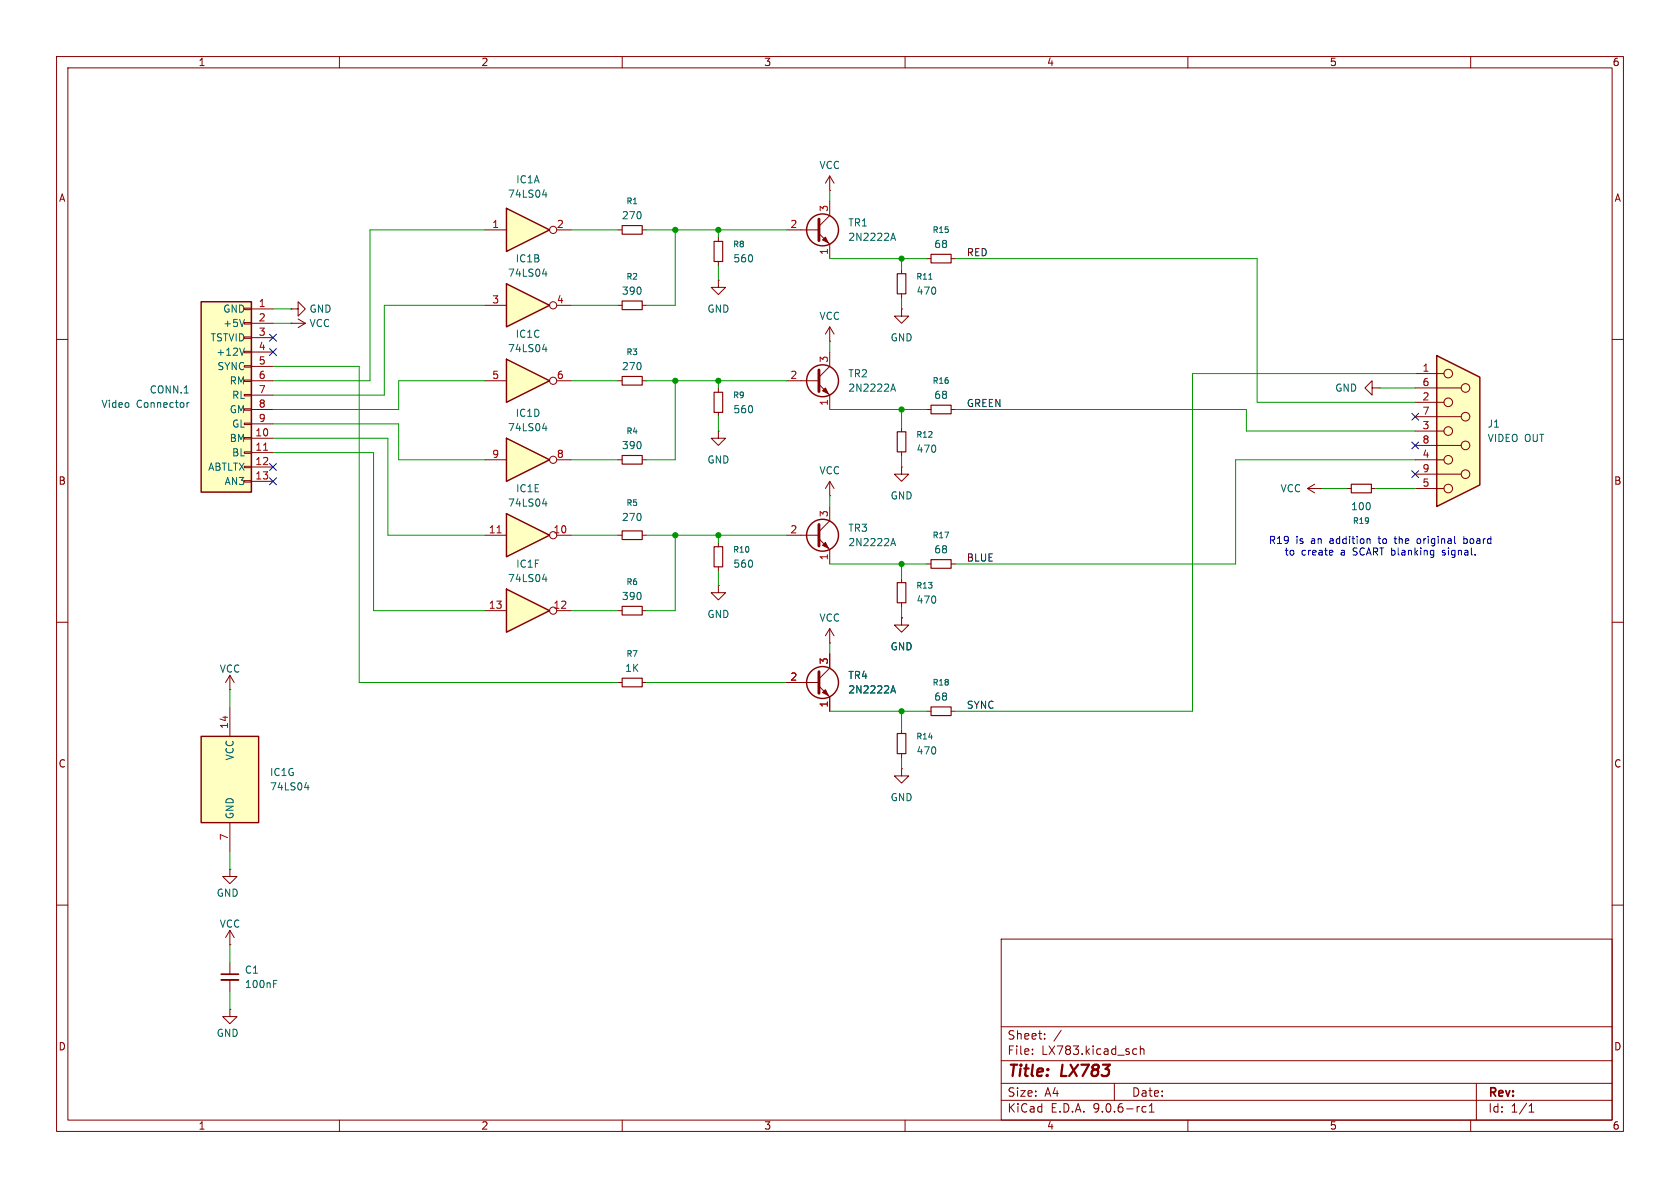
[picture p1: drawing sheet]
<svg xmlns="http://www.w3.org/2000/svg" width="297mm" height="210mm" viewBox="0 0 297 210" stroke-linecap="round" stroke-linejoin="round" font-family="sans-serif">
<g fill="none" stroke="#840000" stroke-width=".18">
<path d="M10 10h277v190h-277zM12 12h273v186h-273zM60 10v2M110 10v2M160 10v2M210 10v2M260 10v2M10 60h2M285 60h2M10 110h2M285 110h2M10 160h2"/>
<path d="M177 166h108v32h-108zM285 160h2M60 198v2M110 198v2M160 198v2M177 194.5h108M177 191.5h108M177 187.5h108M177 181.5h108M182.5 186.3v.1M182.5 185.5v.1M184.7 183.6v.1"/>
<path d="M184.7 182.8v.1M187.6 182.1l-1.3 2M197 191.5v3M200.5 185.4l.5 .1M201 186.3l-.5 .1M201.6 185.5l.2-.1 .4 .1v.9M201.6 184.9v1.5M202.6 195.7l-.4-.1-.3 .3v.4l.1 .2h.6M203.2 196.6h.8M203.2 195.5l.4-.4v1.5M210 198v2M260 198v2"/>
<path d="M261 191.5v6.5M270.3 196.6h.9M270.3 195.5l.4-.4v1.5"/>
</g>
<path d="M89.5 36.8l7.7 3.8-7.7 3.9z" fill="#ffffc2"/>
<path d="M89.5 36.8l7.7 3.8-7.7 3.9z" fill="none" stroke="#840000" stroke-width=".25"/>
<g fill="none" stroke="#840000" stroke-width=".18">
<path d="M85.7 40.6h3.8M98.4 40.6h2.6M40.6 178.4v1.3h1.3l-1.3 1.3-1.2-1.3h1.2M40.6 178.4h.1"/>
<circle cx="97.8" cy="40.6" r=".63"/>
</g>
<path d="M95.9 34.4h.8M96.5 34v.9" fill="none" stroke="#006464" stroke-width=".18"/>
<path d="M35.6 130.2h10.1v15.2h-10.1z" fill="#ffffc2"/>
<path d="M35.6 130.2h10.1v15.2h-10.1z" fill="none" stroke="#840000" stroke-width=".25"/>
<path d="M40.6 125.1v5.1M40.6 145.4v5.1M40.6 170.2v2M40.6 173.2v2.1" fill="none" stroke="#840000" stroke-width=".18"/>
<path d="M53.8 139.2h.8M54.4 138.8v.8M48.4 173.9h.4M48.4 173.3h.6" fill="none" stroke="#006464" stroke-width=".18"/>
<path d="M39.1 172.2h3.1" fill="none" stroke="#840000" stroke-width=".3"/>
<path d="M39.1 173.2h3.1" fill="none" stroke="#840000" stroke-width=".33"/>
<path d="M254 62.9l7.6 3.8v19l-7.6 3.8z" fill="#ffffc2"/>
<path d="M254 62.9l7.6 3.8v19l-7.6 3.8z" fill="none" stroke="#840000" stroke-width=".25"/>
<g fill="none" stroke="#840000" stroke-width=".18">
<path d="M109.2 54h.8M109.2 40.6h.8M113.5 54h.8M113.5 40.6h.8M109.2 67.3h.8M113.5 67.3h.8M242.6 68.6v-1.3l-1.3 1.3 1.3 1.3v-1.3h1.2M243.8 68.6h.1M250.2 66h5.1M250.2 68.6h8.1M250.2 71.1h5.1M250.2 73.7h8.1"/>
<path d="M250.2 76.2h5.1M250.2 78.7h8.1M163.8 99.7h.8M168.1 99.7h.8M231.1 86.4h2.6M231.1 86.4l1.3 .7M232.4 85.6l-1.3 .8M233.7 86.4h.1M238.1 86.4h.8M242.4 86.4h.8M250.2 81.3h5.1M250.2 83.8h8.1"/>
<path d="M250.2 86.4h5.1M159.4 128.9v.8M159.4 133.2v.8M163.8 125.7h.8M168.1 125.7h.8M40.6 153.7v1.2h1.3l-1.3 1.3-1.2-1.3h1.2M40.6 153.7h.1"/>
<circle cx="256" cy="66" r=".76"/>
<circle cx="256" cy="71.1" r=".76"/>
<circle cx="256" cy="76.2" r=".76"/>
<circle cx="259.1" cy="73.7" r=".76"/>
<circle cx="259.1" cy="78.7" r=".76"/>
<circle cx="259.1" cy="68.6" r=".76"/>
<circle cx="256" cy="86.4" r=".76"/>
<circle cx="256" cy="81.3" r=".76"/>
<circle cx="259.1" cy="83.8" r=".76"/>
</g>
<path d="M110 39.9h3.5v1.5h-3.5zM110 53.2h3.5v1.5h-3.5zM110 66.5h3.5v1.6h-3.5zM164.6 98.9h3.5v1.6h-3.5zM238.9 85.6h3.5v1.5h-3.5zM158.6 129.7h1.5v3.5h-1.5zM164.6 125h3.5v1.5h-3.5z" fill="none" stroke="#840000" stroke-width=".2"/>
<path d="M89.5 63.5l7.7 3.8-7.7 3.8z" fill="#ffffc2"/>
<path d="M89.5 63.5l7.7 3.8-7.7 3.8z" fill="none" stroke="#840000" stroke-width=".25"/>
<g fill="none" stroke="#840000" stroke-width=".18">
<path d="M85.7 67.3h3.8M98.4 67.3h2.6"/>
<circle cx="97.8" cy="67.3" r=".63"/>
</g>
<path d="M95.9 61.8h.8M96.5 61.3v.9" fill="none" stroke="#006464" stroke-width=".18"/>
<path d="M89.5 50.2l7.7 3.8-7.7 3.8z" fill="#ffffc2"/>
<g fill="none" stroke="#840000" stroke-width=".25">
<path d="M89.5 50.2l7.7 3.8-7.7 3.8z"/>
<circle cx="145.4" cy="40.6" r="2.82"/>
</g>
<g fill="none" stroke="#840000" stroke-width=".18">
<path d="M146.7 35.6v2.5l-1.9 1.9M85.7 54h3.8M98.4 54h2.6M139.1 40.6h5.7M144.8 41.3l1.9 1.9v2.5M109.2 94.6h.8M113.5 94.6h.8M159.4 135.9v1.3h1.3l-1.3 1.2-1.3-1.2h1.3M159.4 135.9h.1"/>
<circle cx="97.8" cy="54" r=".63"/>
</g>
<path d="M95.9 48.4h.8M96.5 48v.8M157.5 42.5l.4-1.3 .4 1.3M157.6 42.1h.6" fill="none" stroke="#006464" stroke-width=".18"/>
<path d="M144.8 38.7v3.8" fill="none" stroke="#840000" stroke-width=".51"/>
<path d="M145.4 42.4l.5-.5 .5 1z" fill="#840000" stroke="#840000" stroke-width=".18"/>
<path d="M110 93.9h3.5v1.5h-3.5z" fill="none" stroke="#840000" stroke-width=".2"/>
<path d="M89.5 77.5l7.7 3.8-7.7 3.8z" fill="#ffffc2"/>
<path d="M89.5 77.5l7.7 3.8-7.7 3.8z" fill="none" stroke="#840000" stroke-width=".25"/>
<g fill="none" stroke="#840000" stroke-width=".18">
<path d="M51.4 57.2h.1M51.4 54.6h1.3v-1.3l1.3 1.3-1.3 1.3v-1.3M51.4 54.6h.1M51.4 57.2h2.6M52.7 56.4l1.3 .8M54 57.2l-1.3 .7M127 49.5v1.3h1.3l-1.3 1.3-1.3-1.3h1.3M127 49.5h.1M85.7 81.3h3.8M98.4 81.3h2.6M109.2 81.3h.8M113.5 81.3h.8"/>
<path d="M40.6 119.4l-.7 1.3M40.6 119.4l.8 1.3M40.6 119.4v2.5M40.6 121.9h.1"/>
<circle cx="97.8" cy="81.3" r=".63"/>
</g>
<path d="M95.9 75.7h.8M96.5 75.3v.8" fill="none" stroke="#006464" stroke-width=".18"/>
<path d="M110 80.5h3.5v1.5h-3.5z" fill="none" stroke="#840000" stroke-width=".2"/>
<path d="M35.6 53.3h8.8v33.7h-8.8z" fill="#ffffc2"/>
<g fill="none" stroke="#840000" stroke-width=".25">
<path d="M35.6 53.3h8.8v33.7h-8.8z"/>
<circle cx="145.4" cy="67.3" r="2.82"/>
</g>
<g fill="none" stroke="#840000" stroke-width=".18">
<path d="M146.7 33.7h.1M146.7 31.1v2.6M146.7 31.1l-.8 1.3M146.7 31.1l.7 1.3M43.2 54.5h1.2v.2h-1.2zM43.2 57h1.2v.3h-1.2zM43.2 59.6h1.2v.2h-1.2zM44.4 54.6h3.9M44.4 57.2h3.9M44.4 59.7h3.9M127 41.9v.8M127 46.2v.8"/>
<path d="M146.7 57.8v2.5M146.7 57.8l-.8 1.3M146.7 57.8l.7 1.3M43.2 62.1h1.2v.3h-1.2zM43.2 64.6h1.2v.3h-1.2zM43.2 67.2h1.2v.2h-1.2zM43.2 69.7h1.2v.3h-1.2zM43.2 72.3h1.2v.2h-1.2zM43.2 74.8h1.2v.3h-1.2zM43.2 77.3h1.2v.3h-1.2zM43.2 79.9h1.2v.2h-1.2zM44.4 62.2h3.9"/>
<path d="M44.4 64.8h3.9M44.4 67.3h3.9M44.4 69.9h3.9M44.4 72.4h3.9M44.4 74.9h3.9M44.4 77.5h3.9M127 68.6v.7M127 72.9v.8M139.1 67.3h5.7M144.8 67.9l1.9 2v2.5M146.7 60.3h.1M146.7 62.2v2.6l-1.9 1.9"/>
<path d="M43.2 82.4h1.2v.3h-1.2zM43.2 85h1.2v.2h-1.2zM44.4 80h3.9M44.4 82.6h3.9M44.4 85.1h3.9M146.7 87.6h.1M146.7 85.1l-.8 1.3M146.7 85.1l.7 1.3M146.7 85.1v2.5"/>
</g>
<path d="M43.2 56.5l-.4 1.2M33.1 71.2v.8M33.4 71.2l-.3 .2M43.2 61.5l-.4 1.3M157.5 69.2l.4-1.3 .4 1.3M157.6 68.8h.6" fill="none" stroke="#006464" stroke-width=".18"/>
<path d="M46.6 79.6h.7" fill="none" stroke="#a90000" stroke-width=".18"/>
<path d="M144.8 65.4v3.8" fill="none" stroke="#840000" stroke-width=".51"/>
<path d="M145.4 69.1l.5-.5 .5 1z" fill="#840000" stroke="#840000" stroke-width=".18"/>
<path d="M126.2 42.7h1.6v3.5h-1.6zM126.2 69.3h1.6v3.6h-1.6z" fill="none" stroke="#840000" stroke-width=".2"/>
<path d="M89.5 104.1l7.7 3.9-7.7 3.8z" fill="#ffffc2"/>
<path d="M89.5 104.1l7.7 3.9-7.7 3.8z" fill="none" stroke="#840000" stroke-width=".25"/>
<g fill="none" stroke="#840000" stroke-width=".18">
<path d="M85.7 108h3.8M98.4 108h2.6"/>
<circle cx="97.8" cy="107.9" r=".63"/>
</g>
<path d="M95.9 102.4h.8M96.5 102v.8" fill="none" stroke="#006464" stroke-width=".18"/>
<path d="M89.5 90.8l7.7 3.8-7.7 3.8z" fill="#ffffc2"/>
<g fill="none" stroke="#840000" stroke-width=".25">
<path d="M89.5 90.8l7.7 3.8-7.7 3.8z"/>
<circle cx="145.4" cy="94.6" r="2.82"/>
<circle cx="145.4" cy="120.6" r="2.82"/>
</g>
<g fill="none" stroke="#840000" stroke-width=".18">
<path d="M159.4 54.6v1.3h1.3l-1.3 1.3-1.3-1.3h1.3M159.4 54.6h.1M159.4 47.6v.8M159.4 51.9v.8M163.8 45.7h.8M168.1 45.7h.8M127 76.2v1.3h1.3l-1.3 1.2-1.3-1.2h1.3M127 76.2h.1M159.4 75.6v.7M159.4 79.9v.7M163.8 72.4h.8M168.1 72.4h.8"/>
<path d="M85.7 94.6h3.8M98.4 94.6h2.6M127 95.9v.7M139.1 94.6h5.7M144.8 95.3l1.9 1.9v2.5M146.7 89.5v2.6l-1.9 1.9M159.4 82.6v1.2h1.3l-1.3 1.3-1.3-1.3h1.3M159.4 82.6h.1M109.2 108h.8M113.5 108h.8M127 103.5v1.3h1.3l-1.3 1.2-1.3-1.2h1.3M127 103.5h.1"/>
<path d="M127 100.2v.8M146.7 113.7h.1M146.7 111.1v2.6M146.7 115.6v2.5l-1.9 1.9M146.7 111.1l-.8 1.3M146.7 111.1l.7 1.3M159.4 109.2v1.3h1.3l-1.3 1.3-1.3-1.3h1.3M159.4 109.2h.1M159.4 102.2v.8M159.4 106.6v.7M109.2 120.7h.8M113.5 120.7h.8"/>
<path d="M139.1 120.7h5.7M144.8 121.3l1.9 1.9v2.5M40.6 167h.1M40.6 164.5l-.7 1.2M40.6 164.5l.8 1.2M40.6 164.5v2.5"/>
<circle cx="97.8" cy="94.6" r=".63"/>
</g>
<path d="M87.9 94.2h.7" fill="none" stroke="#a90000" stroke-width=".18"/>
<path d="M164.2 49.4h.6M95.9 89.1h.8M96.5 88.6v.9M157.5 96.5l.4-1.3 .4 1.3M157.6 96.1h.6M157.5 122.5l.4-1.3 .4 1.3M157.6 122.1h.6" fill="none" stroke="#006464" stroke-width=".18"/>
<path d="M158.6 48.4h1.5v3.5h-1.5zM164.6 45h3.5v1.5h-3.5zM158.6 76.3h1.5v3.6h-1.5zM164.6 71.6h3.5v1.6h-3.5zM126.2 96.6h1.6v3.6h-1.6zM110 107.2h3.5v1.5h-3.5zM110 119.9h3.5v1.5h-3.5zM158.6 103h1.5v3.6h-1.5z" fill="none" stroke="#840000" stroke-width=".2"/>
<path d="M144.8 92.7v3.8M144.8 118.7v3.9" fill="none" stroke="#840000" stroke-width=".51"/>
<g fill="#840000" stroke="#840000" stroke-width=".18">
<path d="M145.4 96.4l.5-.5 .5 1z"/>
<path d="M145.4 122.4l.5-.5 .5 1z"/>
</g>
<g fill="none" stroke="#009600" stroke-width=".18">
<path d="M146.7 33.7v1.9M48.3 54.6h3.1M48.3 57.2h3.1M85.7 40.6h-20.3v26.7h-17.1M85.7 54h-17.8v15.9h-19.6M101 40.6h8.2M101 54h8.2M114.3 40.6h24.8M119.4 40.6v13.4h-5.1M127 40.6v1.3M127 47v2.5M146.7 45.7h17.1"/>
<path d="M159.4 45.7v1.9M159.4 52.7v1.9M168.9 45.7h53.3v25.4h28M48.3 77.5h20.3v17.1h17.1M48.3 64.8h15.2v55.9h45.7M48.3 74.9h22.2v6.4h15.2M85.7 67.3h-15.2v5.1h-22.2M101 67.3h8.2M114.3 67.3h24.8M119.4 67.3v14h-5.1M127 67.3v1.3M127 73.7v2.5"/>
<path d="M146.7 60.3v1.9M146.7 72.4h17.1M159.4 72.4v3.2M168.9 72.4h51.4v3.8h29.9M243.8 68.6h6.4M250.2 66h-39.4v59.7h-41.9M48.3 80h17.7v28h19.7M101 94.6h8.2M101 81.3h8.2M114.3 94.6h24.8M119.4 94.6v13.4h-5.1M127 94.6v1.3"/>
<path d="M146.7 87.6v1.9M146.7 99.7h17.1M159.4 80.6v2M159.4 99.7v2.5M233.7 86.4h4.4M243.2 86.4h7M250.2 81.3h-31.8v18.4h-49.5M101 108h8.2M127 101v2.5M146.7 113.7v1.9M159.4 107.3v1.9M40.6 121.9v3.2"/>
<path d="M114.3 120.7h24.8M146.7 125.7h17.1M159.4 125.7v3.2M159.4 134v1.9M40.6 150.5v3.2M40.6 167v3.2M40.6 175.3v3.1"/>
</g>
<g fill="none" stroke="#000084" stroke-width=".18">
<path d="M47.7 59.1l1.2 1.2M48.9 59.1l-1.2 1.2M47.7 61.6l1.2 1.2M48.9 61.6l-1.2 1.2M249.6 73.1l1.2 1.2M249.6 78.1l1.2 1.2M250.8 73.1l-1.2 1.2M250.8 78.1l-1.2 1.2M47.7 81.9l1.2 1.3M47.7 84.5l1.2 1.2M48.9 81.9l-1.2 1.3M48.9 84.5l-1.2 1.2"/>
<path d="M249.6 83.2l1.2 1.2M250.8 83.2l-1.2 1.2"/>
</g>
<path d="M235.4 97.3l.2 .3-.6 .1M235.6 98.1h-.2M242 95.2l.2 .2v.7M246.5 95.2h.4M246.6 94.8l.1 1.2M250.9 95.2l-.3 .1-.1 .2 .1 .5 .3 .1M255 98.1h.1M255 97.3v.2l.2 .2M258.8 95.3l.4-.1 .1 .2M258.8 94.8v1.3M259.3 96l-.1 .1-.4-.1" fill="none" stroke="#0000c2" stroke-width=".18"/>
<g fill="#009600" stroke="#009600" stroke-width=".18">
<circle cx="159.4" cy="125.7" r=".46"/>
<circle cx="159.4" cy="99.7" r=".46"/>
<circle cx="127" cy="94.6" r=".46"/>
<circle cx="119.4" cy="67.3" r=".46"/>
<circle cx="119.4" cy="94.6" r=".46"/>
<circle cx="127" cy="67.3" r=".46"/>
<circle cx="127" cy="40.6" r=".46"/>
<circle cx="119.4" cy="40.6" r=".46"/>
<circle cx="159.4" cy="45.7" r=".46"/>
<circle cx="159.4" cy="72.4" r=".46"/>
</g>
<g font-size="2.8" fill="#840000">
<text x="178" y="190.9">Title:</text>
<text x="187.7" y="190.9">LX783</text>
</g>
<g font-size="2.1" fill="#840000">
<text x="178" y="184">Sheet:</text>
<text x="178" y="186.7">File:</text>
<text x="184.1" y="186.7">LX783.kicad_sch</text>
<text x="178" y="196.9">KiCad</text>
<text x="178" y="194.1">Size:</text>
<text x="184.7" y="194.1">A4</text>
<text x="185.7" y="196.9">E.D.A.</text>
<text x="193.3" y="196.9">9.0.6-rc1</text>
<text x="200" y="194.1">Date:</text>
<text x="263" y="194.3">Rev:</text>
<text x="263" y="196.9">Id:</text>
<text x="267.1" y="196.9">1/1</text>
</g>
<g font-size="1.8" fill="#840000">
<text x="35" y="11.9">1</text>
<text x="85" y="11.9">2</text>
<text x="135" y="11.9">3</text>
<text x="185" y="11.9">4</text>
<text x="235" y="11.9">5</text>
<text x="285" y="11.9">6</text>
<text x="10.3" y="35.9">A</text>
<text x="285.3" y="35.9">A</text>
<text x="10.3" y="85.9">B</text>
<text x="285.3" y="85.9">B</text>
<text x="10.3" y="135.9">C</text>
<text x="285.3" y="135.9">C</text>
<text x="10.3" y="185.9">D</text>
<text x="285.3" y="185.9">D</text>
<text x="35" y="199.9">1</text>
<text x="85" y="199.9">2</text>
<text x="135" y="199.9">3</text>
<text x="185" y="199.9">4</text>
<text x="235" y="199.9">5</text>
<text x="285" y="199.9">6</text>
</g>
<g font-size="1.8" fill="#006464">
<text x="89.7" y="35.2">74LS04</text>
<text x="91.2" y="32.6">IC1A</text>
<text x="144.8" y="30.1">VCC</text>
<text x="109.8" y="39">270</text>
<text x="149.9" y="40.2">TR1</text>
<text x="91.1" y="46.6">IC1B</text>
<text x="129.5" y="46.6">560</text>
<text x="149.9" y="42.8">2N2222A</text>
<text x="165.1" y="44">68</text>
<text x="89.7" y="49.1">74LS04</text>
<text x="109.8" y="52.3">390</text>
<text x="161.9" y="52.3">470</text>
<text x="39.4" y="55.5">GND</text>
<text x="39.4" y="58">+5V</text>
<text x="54.6" y="55.5">GND</text>
<text x="54.6" y="58">VCC</text>
<text x="91.1" y="59.9">IC1C</text>
<text x="125" y="55.5">GND</text>
<text x="144.8" y="56.7">VCC</text>
<text x="37.1" y="60.6">TSTVID</text>
<text x="38.2" y="63.1">+12V</text>
<text x="38.3" y="65.6">SYNC</text>
<text x="89.7" y="62.5">74LS04</text>
<text x="109.8" y="65.6">270</text>
<text x="157.3" y="60.6">GND</text>
<text x="26.4" y="69.8">CONN.1</text>
<text x="40.5" y="68.2">RM</text>
<text x="40.9" y="70.7">RL</text>
<text x="149.9" y="66.9">TR2</text>
<text x="149.9" y="69.4">2N2222A</text>
<text x="165.1" y="70.7">68</text>
<text x="235.9" y="69.4">GND</text>
<text x="17.8" y="72.3">Video</text>
<text x="24.1" y="72.3">Connector</text>
<text x="40.5" y="73.3">GM</text>
<text x="40.9" y="75.8">GL</text>
<text x="89.7" y="76.4">74LS04</text>
<text x="91.1" y="73.9">IC1D</text>
<text x="129.5" y="73.3">560</text>
<text x="262.9" y="75.8">J1</text>
<text x="36.7" y="83.4">ABTLTX</text>
<text x="40.5" y="78.3">BM</text>
<text x="40.9" y="80.9">BL</text>
<text x="109.8" y="79.6">390</text>
<text x="125" y="82.1">GND</text>
<text x="161.9" y="80.2">470</text>
<text x="262.9" y="78.3">VIDEO OUT</text>
<text x="39.6" y="86">AN3</text>
<text x="89.7" y="89.8">74LS04</text>
<text x="91.1" y="87.2">IC1E</text>
<text x="144.8" y="84">VCC</text>
<text x="157.3" y="88.5">GND</text>
<text x="226.3" y="87.2">VCC</text>
<text x="109.8" y="92.3">270</text>
<text x="149.9" y="94.2">TR3</text>
<text x="238.7" y="90.4">100</text>
<text x="91.2" y="100.6">IC1F</text>
<text x="129.5" y="100.6">560</text>
<text x="149.9" y="96.7">2N2222A</text>
<text x="165.1" y="98">68</text>
<text x="89.7" y="103.1">74LS04</text>
<text x="109.8" y="106.3">390</text>
<text x="161.9" y="106.9">470</text>
<text x="125" y="109.4">GND</text>
<text x="144.8" y="110.1">VCC</text>
<text x="38.7" y="119.1">VCC</text>
<text x="110.4" y="119">1K</text>
<text x="157.3" y="115.2">GND</text>
<text x="149.9" y="120.2">TR4</text>
<text x="149.9" y="122.8">2N2222A</text>
<text x="165.1" y="124.1">68</text>
<text x="41.5" y="134.5" transform="rotate(-90 41.5 134.5)">VCC</text>
<text x="47.6" y="137.4">IC1G</text>
<text x="161.9" y="133.6">470</text>
<text x="47.6" y="139.9">74LS04</text>
<text x="157.3" y="141.8">GND</text>
<text x="41.5" y="144.9" transform="rotate(-90 41.5 144.9)">GND</text>
<text x="38.2" y="158.7">GND</text>
<text x="38.7" y="164.2">VCC</text>
<text x="43.2" y="172.3">C1</text>
<text x="43.2" y="174.9">100nF</text>
<text x="38.2" y="183.5">GND</text>
</g>
<g font-size="1.8" fill="#a90000">
<text x="86.9" y="40.4">1</text>
<text x="98.4" y="40.4">2</text>
<text x="139.6" y="40.4">2</text>
<text x="146.4" y="37.5" transform="rotate(-90 146.4 37.5)">3</text>
<text x="146.4" y="45.2" transform="rotate(-90 146.4 45.2)">1</text>
<text x="86.9" y="53.7">3</text>
<text x="98.4" y="53.7">4</text>
<text x="45.6" y="54.4">1</text>
<text x="45.6" y="56.9">2</text>
<text x="45.6" y="59.4">3</text>
<text x="45.6" y="62">4</text>
<text x="45.6" y="64.5">5</text>
<text x="146.4" y="64.2" transform="rotate(-90 146.4 64.2)">3</text>
<text x="251.4" y="65.8">1</text>
<text x="45.6" y="67.1">6</text>
<text x="45.6" y="69.6">7</text>
<text x="86.9" y="67.1">5</text>
<text x="98.4" y="67.1">6</text>
<text x="139.6" y="67.1">2</text>
<text x="146.4" y="71.8" transform="rotate(-90 146.4 71.8)">1</text>
<text x="251.4" y="68.3">6</text>
<text x="251.4" y="70.9">2</text>
<text x="45" y="77.2">10</text>
<text x="45.6" y="72.1">8</text>
<text x="45.6" y="74.7">9</text>
<text x="251.4" y="73.4">7</text>
<text x="251.4" y="75.9">3</text>
<text x="45" y="79.8">11</text>
<text x="45" y="82.3">12</text>
<text x="86.9" y="81">9</text>
<text x="98.4" y="81">8</text>
<text x="251.4" y="78.5">8</text>
<text x="251.4" y="81">4</text>
<text x="251.4" y="83.6">9</text>
<text x="45" y="84.8">13</text>
<text x="251.4" y="86.1">5</text>
<text x="86.3" y="94.4">11</text>
<text x="97.7" y="94.4">10</text>
<text x="139.6" y="94.4">2</text>
<text x="146.4" y="91.5" transform="rotate(-90 146.4 91.5)">3</text>
<text x="146.4" y="99.1" transform="rotate(-90 146.4 99.1)">1</text>
<text x="86.3" y="107.7">13</text>
<text x="97.7" y="107.7">12</text>
<text x="146.4" y="117.5" transform="rotate(-90 146.4 117.5)">3</text>
<text x="139.6" y="120.4">2</text>
<text x="146.4" y="125.2" transform="rotate(-90 146.4 125.2)">1</text>
<text x="40.4" y="128.9" transform="rotate(-90 40.4 128.9)">14</text>
<text x="40.4" y="148.7" transform="rotate(-90 40.4 148.7)">7</text>
</g>
<g font-size="1.8" fill="#0f0f0f">
<text x="170.8" y="45.4">RED</text>
<text x="170.8" y="72">GREEN</text>
<text x="170.8" y="99.3">BLUE</text>
<text x="170.8" y="125.4">SYNC</text>
</g>
<g font-size="1.8" fill="#0000c2">
<text x="224.2" y="96.4">R19</text>
<text x="227" y="98.4">to</text>
<text x="229.1" y="96.4">is</text>
<text x="230" y="98.4">create</text>
<text x="231.9" y="96.4">an</text>
<text x="235.3" y="96.4">addition</text>
<text x="237.1" y="98.4">a</text>
<text x="239.5" y="98.4">SCART blanking</text>
<text x="244.2" y="96.4">to</text>
<text x="247.2" y="96.4">the</text>
<text x="251.4" y="96.4">original</text>
<text x="255.7" y="98.4">signal.</text>
<text x="259.8" y="96.4">board</text>
</g>
<g font-size="1.4" fill="#006464">
<text x="110.6" y="36.3">R1</text>
<text x="164.8" y="41.4">R15</text>
<text x="129.5" y="43.9">R8</text>
<text x="110.6" y="49.6">R2</text>
<text x="161.9" y="49.6">R11</text>
<text x="110.6" y="63">R3</text>
<text x="129.5" y="70.6">R9</text>
<text x="164.8" y="68">R16</text>
<text x="110.6" y="76.9">R4</text>
<text x="161.9" y="77.6">R12</text>
<text x="110.6" y="89.6">R5</text>
<text x="164.8" y="95.4">R17</text>
<text x="239.1" y="92.8">R19</text>
<text x="129.5" y="97.9">R10</text>
<text x="110.6" y="103.6">R6</text>
<text x="161.9" y="104.2">R13</text>
<text x="110.6" y="116.3">R7</text>
<text x="164.8" y="121.4">R18</text>
<text x="161.9" y="130.9">R14</text>
</g>
</svg>
